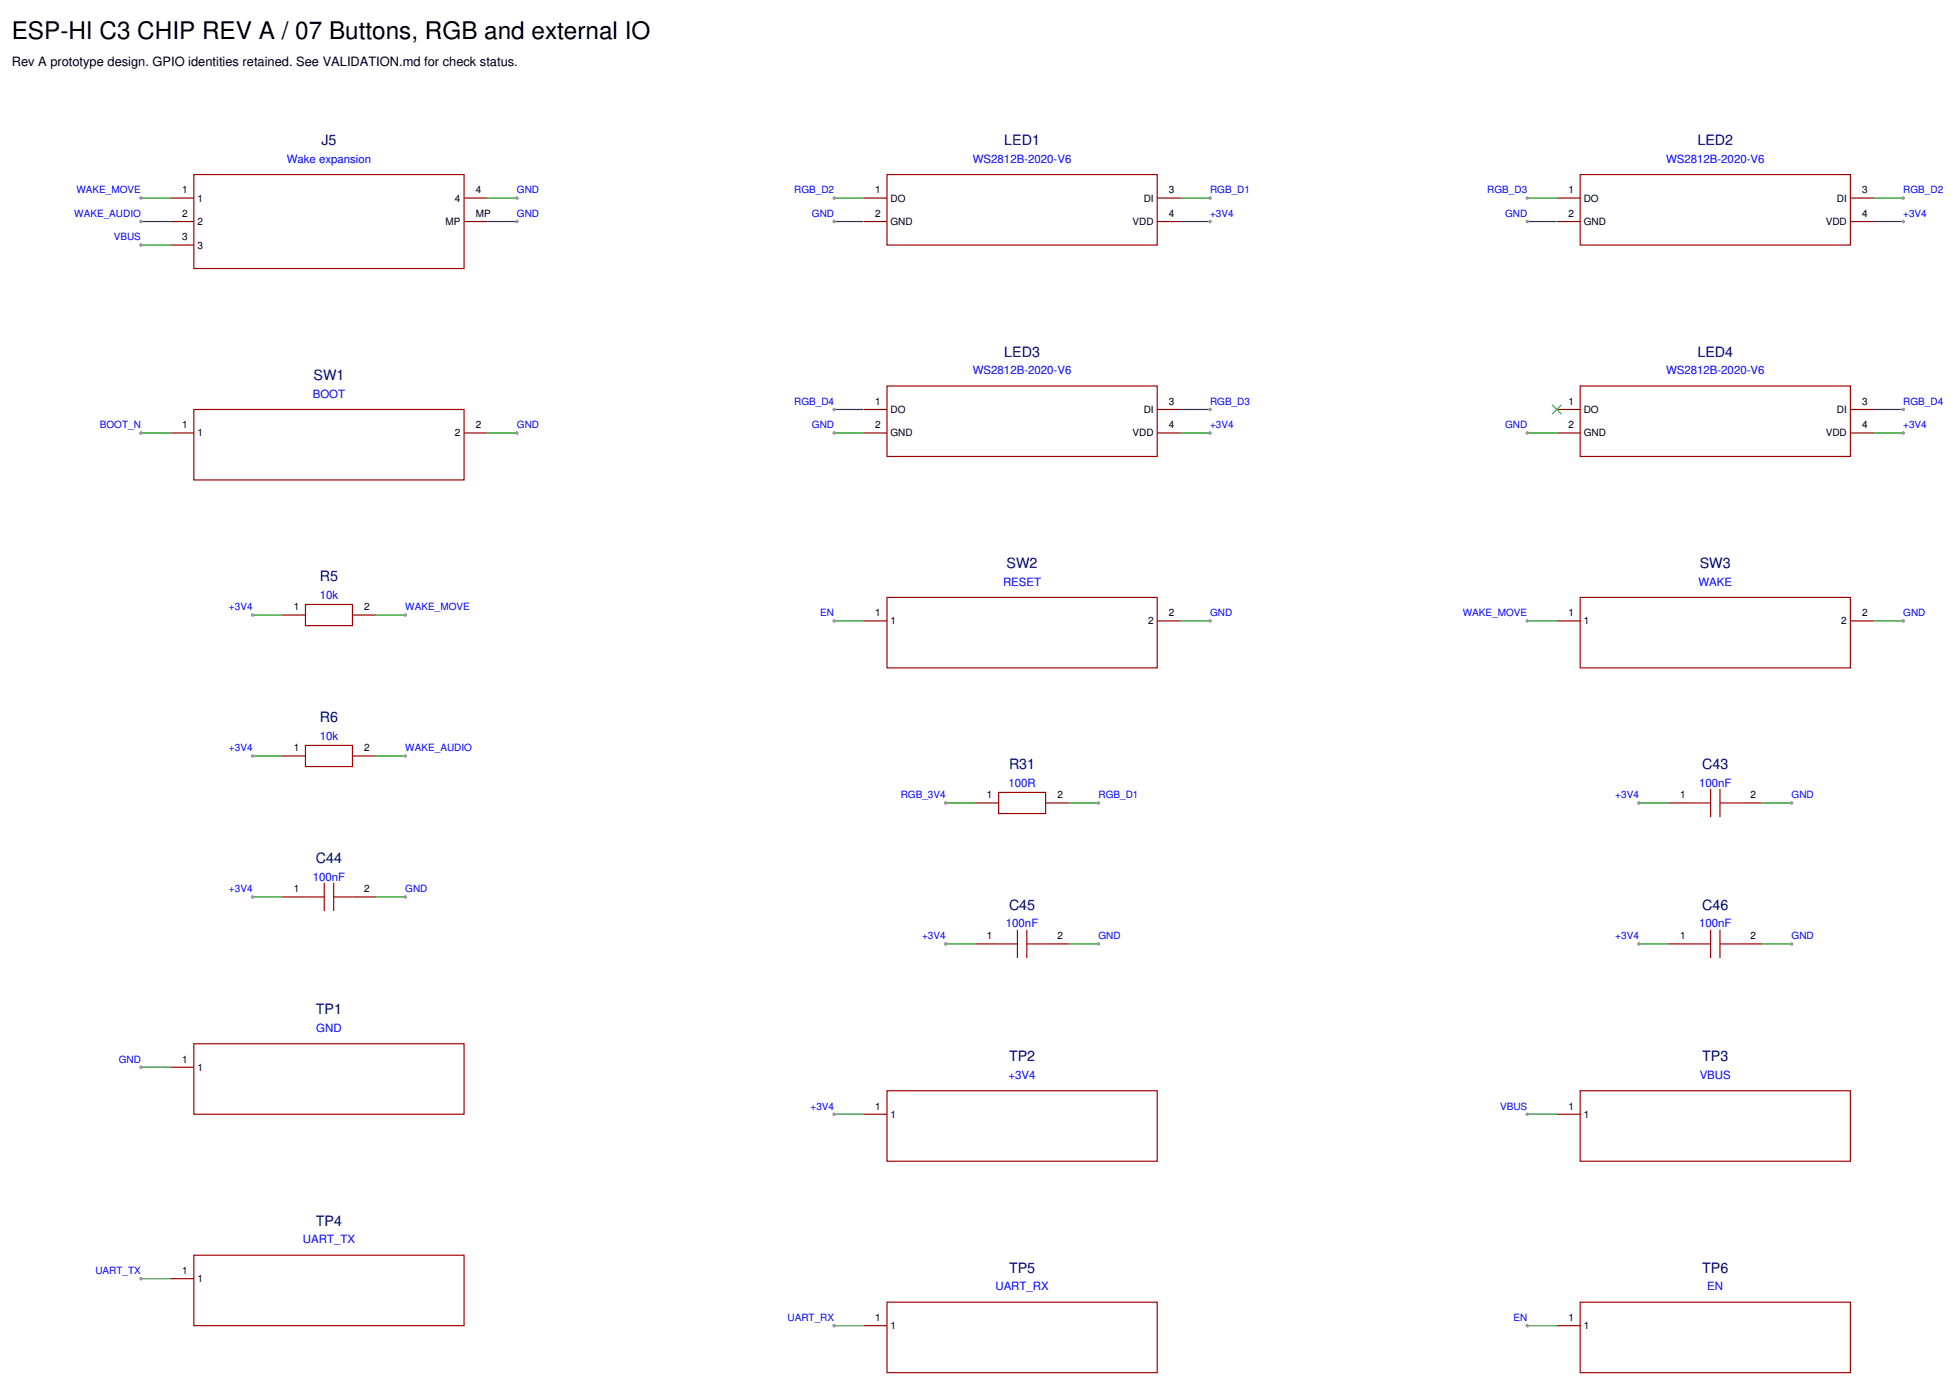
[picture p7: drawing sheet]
<svg xmlns="http://www.w3.org/2000/svg" width="587mm" height="416mm" viewBox="0 0 587 416" stroke-linecap="round" stroke-linejoin="round" font-family="sans-serif">
<path d="M58.2 52.4h81.1v28.2h-81.1zM266.3 52.4h81.2v21.2h-81.2zM474.5 52.4h81.1v21.2h-81.1zM266.3 115.9h81.2v21.2h-81.2zM474.5 115.9h81.1v21.2h-81.1z" fill="none" stroke="#a00000" stroke-width=".35"/>
<g fill="none" stroke="#800" stroke-width=".35">
<path d="M51.2 59.5h7M139.3 59.5h7.1M259.3 59.5h7M347.5 59.5h7M467.4 59.5h7.1M555.6 59.5h7.1M51.2 66.5h7M51.2 73.6h7M139.3 66.5h7.1M259.3 66.5h7M347.5 66.5h7M467.4 66.5h7.1"/>
<path d="M555.6 66.5h7.1M259.3 123h7M259.3 130h7M347.5 123h7M347.5 130h7M467.4 123h7.1"/>
</g>
<path d="M466 121.6l2.8 2.8zM468.8 121.6l-2.8 2.8z" fill="#fffcf8"/>
<path d="M466 121.6l2.8 2.8M468.8 121.6l-2.8 2.8" fill="none" stroke="#3c3" stroke-width=".35"/>
<g fill="none" stroke="#800" stroke-width=".35">
<path d="M51.2 130h7M139.3 130h7.1M467.4 130h7.1M555.6 130h7.1M555.6 123h7.1M84.7 184.7h7M105.8 184.7h7.1M259.3 186.5h7M347.5 186.5h7M467.4 186.5h7.1M555.6 186.5h7.1M84.7 227.1h7"/>
<path d="M105.8 227.1h7.1M292.8 241.2h7.1M314 241.2h7M500.9 241.2h7.1M522.1 241.2h7.1M84.7 269.4h7M105.8 269.4h7.1M292.8 283.5h7.1M314 283.5h7M500.9 283.5h7.1M522.1 283.5h7.1M51.2 320.5h7"/>
<path d="M259.3 334.6h7M467.4 334.6h7.1M51.2 384h7M259.3 398.1h7M467.4 398.1h7.1"/>
</g>
<g fill="none" stroke="#a00000" stroke-width=".35">
<path d="M58.2 123h81.1v21.1h-81.1zM266.3 179.4h81.2v21.2h-81.2zM474.5 179.4h81.1v21.2h-81.1zM91.7 181.5h14.1v6.4h-14.1zM91.7 223.9h14.1v6.3h-14.1zM299.9 238h14.1v6.3h-14.1zM513.6 236.9v8.5M516.5 236.9v8.5M508 241.2h5.6M516.5 241.2h5.6M91.7 269.4h5.7M97.4 265.2v8.4"/>
<path d="M100.2 265.2v8.4M100.2 269.4h5.6M305.5 279.3v8.4M308.3 279.3v8.4M513.6 279.3v8.4M516.5 279.3v8.4M299.9 283.5h5.6M308.3 283.5h5.7M508 283.5h5.6M516.5 283.5h5.6M58.2 313.5h81.1v21.1h-81.1zM266.3 327.6h81.2v21.2h-81.2z"/>
<path d="M474.5 327.6h81.1v21.2h-81.1zM58.2 377h81.1v21.1h-81.1zM266.3 391.1h81.2v21.2h-81.2zM474.5 391.1h81.1v21.2h-81.1z"/>
</g>
<path d="M42.3 59.5h8.9" fill="none" stroke="#080" stroke-width=".35"/>
<circle cx="42.3" cy="59.5" r=".35" fill="#999"/>
<circle cx="42.3" cy="59.5" r=".35" fill="none" stroke="#999" stroke-width=".35"/>
<path d="M42.3 66.5h8.9" fill="none" stroke="#080" stroke-width=".35"/>
<circle cx="42.3" cy="66.5" r=".35" fill="#999"/>
<circle cx="42.3" cy="66.5" r=".35" fill="none" stroke="#999" stroke-width=".35"/>
<path d="M42.3 73.6h8.9" fill="none" stroke="#080" stroke-width=".35"/>
<circle cx="42.3" cy="73.6" r=".35" fill="#999"/>
<circle cx="42.3" cy="73.6" r=".35" fill="none" stroke="#999" stroke-width=".35"/>
<path d="M146.4 59.5h8.8" fill="none" stroke="#080" stroke-width=".35"/>
<circle cx="155.2" cy="59.5" r=".35" fill="#999"/>
<circle cx="155.2" cy="59.5" r=".35" fill="none" stroke="#999" stroke-width=".35"/>
<path d="M146.4 66.5h8.8" fill="none" stroke="#080" stroke-width=".35"/>
<circle cx="155.2" cy="66.5" r=".35" fill="#999"/>
<circle cx="155.2" cy="66.5" r=".35" fill="none" stroke="#999" stroke-width=".35"/>
<path d="M250.5 59.5h8.8" fill="none" stroke="#080" stroke-width=".35"/>
<circle cx="250.5" cy="59.5" r=".35" fill="#999"/>
<circle cx="250.5" cy="59.5" r=".35" fill="none" stroke="#999" stroke-width=".35"/>
<path d="M250.5 66.5h8.8" fill="none" stroke="#080" stroke-width=".35"/>
<circle cx="250.5" cy="66.5" r=".35" fill="#999"/>
<circle cx="250.5" cy="66.5" r=".35" fill="none" stroke="#999" stroke-width=".35"/>
<path d="M354.5 59.5h8.9" fill="none" stroke="#080" stroke-width=".35"/>
<circle cx="363.4" cy="59.5" r=".35" fill="#999"/>
<circle cx="363.4" cy="59.5" r=".35" fill="none" stroke="#999" stroke-width=".35"/>
<path d="M354.5 66.5h8.9" fill="none" stroke="#080" stroke-width=".35"/>
<circle cx="363.4" cy="66.5" r=".35" fill="#999"/>
<circle cx="363.4" cy="66.5" r=".35" fill="none" stroke="#999" stroke-width=".35"/>
<path d="M458.6 59.5h8.8" fill="none" stroke="#080" stroke-width=".35"/>
<circle cx="458.6" cy="59.5" r=".35" fill="#999"/>
<circle cx="458.6" cy="59.5" r=".35" fill="none" stroke="#999" stroke-width=".35"/>
<path d="M458.6 66.5h8.8" fill="none" stroke="#080" stroke-width=".35"/>
<circle cx="458.6" cy="66.5" r=".35" fill="#999"/>
<circle cx="458.6" cy="66.5" r=".35" fill="none" stroke="#999" stroke-width=".35"/>
<path d="M562.7 59.5h8.8" fill="none" stroke="#080" stroke-width=".35"/>
<circle cx="571.5" cy="59.5" r=".35" fill="#999"/>
<circle cx="571.5" cy="59.5" r=".35" fill="none" stroke="#999" stroke-width=".35"/>
<path d="M562.7 66.5h8.8" fill="none" stroke="#080" stroke-width=".35"/>
<circle cx="571.5" cy="66.5" r=".35" fill="#999"/>
<circle cx="571.5" cy="66.5" r=".35" fill="none" stroke="#999" stroke-width=".35"/>
<path d="M250.5 123h8.8" fill="none" stroke="#080" stroke-width=".35"/>
<circle cx="250.5" cy="123" r=".35" fill="#999"/>
<circle cx="250.5" cy="123" r=".35" fill="none" stroke="#999" stroke-width=".35"/>
<path d="M250.5 130h8.8" fill="none" stroke="#080" stroke-width=".35"/>
<circle cx="250.5" cy="130" r=".35" fill="#999"/>
<circle cx="250.5" cy="130" r=".35" fill="none" stroke="#999" stroke-width=".35"/>
<path d="M354.5 123h8.9" fill="none" stroke="#080" stroke-width=".35"/>
<circle cx="363.4" cy="123" r=".35" fill="#999"/>
<circle cx="363.4" cy="123" r=".35" fill="none" stroke="#999" stroke-width=".35"/>
<path d="M354.5 130h8.9" fill="none" stroke="#080" stroke-width=".35"/>
<circle cx="363.4" cy="130" r=".35" fill="#999"/>
<circle cx="363.4" cy="130" r=".35" fill="none" stroke="#999" stroke-width=".35"/>
<path d="M458.6 130h8.8" fill="none" stroke="#080" stroke-width=".35"/>
<circle cx="458.6" cy="130" r=".35" fill="#999"/>
<circle cx="458.6" cy="130" r=".35" fill="none" stroke="#999" stroke-width=".35"/>
<path d="M562.7 123h8.8" fill="none" stroke="#080" stroke-width=".35"/>
<circle cx="571.5" cy="123" r=".35" fill="#999"/>
<circle cx="571.5" cy="123" r=".35" fill="none" stroke="#999" stroke-width=".35"/>
<path d="M562.7 130h8.8" fill="none" stroke="#080" stroke-width=".35"/>
<circle cx="571.5" cy="130" r=".35" fill="#999"/>
<circle cx="571.5" cy="130" r=".35" fill="none" stroke="#999" stroke-width=".35"/>
<path d="M42.3 130h8.9" fill="none" stroke="#080" stroke-width=".35"/>
<circle cx="42.3" cy="130" r=".35" fill="#999"/>
<circle cx="42.3" cy="130" r=".35" fill="none" stroke="#999" stroke-width=".35"/>
<path d="M146.4 130h8.8" fill="none" stroke="#080" stroke-width=".35"/>
<circle cx="155.2" cy="130" r=".35" fill="#999"/>
<circle cx="155.2" cy="130" r=".35" fill="none" stroke="#999" stroke-width=".35"/>
<path d="M250.5 186.5h8.8" fill="none" stroke="#080" stroke-width=".35"/>
<circle cx="250.5" cy="186.5" r=".35" fill="#999"/>
<circle cx="250.5" cy="186.5" r=".35" fill="none" stroke="#999" stroke-width=".35"/>
<path d="M354.5 186.5h8.9" fill="none" stroke="#080" stroke-width=".35"/>
<circle cx="363.4" cy="186.5" r=".35" fill="#999"/>
<circle cx="363.4" cy="186.5" r=".35" fill="none" stroke="#999" stroke-width=".35"/>
<path d="M458.6 186.5h8.8" fill="none" stroke="#080" stroke-width=".35"/>
<circle cx="458.6" cy="186.5" r=".35" fill="#999"/>
<circle cx="458.6" cy="186.5" r=".35" fill="none" stroke="#999" stroke-width=".35"/>
<path d="M562.7 186.5h8.8" fill="none" stroke="#080" stroke-width=".35"/>
<circle cx="571.5" cy="186.5" r=".35" fill="#999"/>
<circle cx="571.5" cy="186.5" r=".35" fill="none" stroke="#999" stroke-width=".35"/>
<path d="M75.8 184.7h8.9" fill="none" stroke="#080" stroke-width=".35"/>
<circle cx="75.8" cy="184.7" r=".35" fill="#999"/>
<circle cx="75.8" cy="184.7" r=".35" fill="none" stroke="#999" stroke-width=".35"/>
<path d="M112.9 184.7h8.8" fill="none" stroke="#080" stroke-width=".35"/>
<circle cx="121.7" cy="184.7" r=".35" fill="#999"/>
<circle cx="121.7" cy="184.7" r=".35" fill="none" stroke="#999" stroke-width=".35"/>
<path d="M75.8 227.1h8.9" fill="none" stroke="#080" stroke-width=".35"/>
<circle cx="75.8" cy="227.1" r=".35" fill="#999"/>
<circle cx="75.8" cy="227.1" r=".35" fill="none" stroke="#999" stroke-width=".35"/>
<path d="M112.9 227.1h8.8" fill="none" stroke="#080" stroke-width=".35"/>
<circle cx="121.7" cy="227.1" r=".35" fill="#999"/>
<circle cx="121.7" cy="227.1" r=".35" fill="none" stroke="#999" stroke-width=".35"/>
<path d="M284 241.2h8.8" fill="none" stroke="#080" stroke-width=".35"/>
<circle cx="284" cy="241.2" r=".35" fill="#999"/>
<circle cx="284" cy="241.2" r=".35" fill="none" stroke="#999" stroke-width=".35"/>
<path d="M321 241.2h8.8" fill="none" stroke="#080" stroke-width=".35"/>
<circle cx="329.8" cy="241.2" r=".35" fill="#999"/>
<circle cx="329.8" cy="241.2" r=".35" fill="none" stroke="#999" stroke-width=".35"/>
<path d="M492.1 241.2h8.8" fill="none" stroke="#080" stroke-width=".35"/>
<circle cx="492.1" cy="241.2" r=".35" fill="#999"/>
<circle cx="492.1" cy="241.2" r=".35" fill="none" stroke="#999" stroke-width=".35"/>
<path d="M529.2 241.2h8.8" fill="none" stroke="#080" stroke-width=".35"/>
<circle cx="538" cy="241.2" r=".35" fill="#999"/>
<circle cx="538" cy="241.2" r=".35" fill="none" stroke="#999" stroke-width=".35"/>
<path d="M75.8 269.4h8.9" fill="none" stroke="#080" stroke-width=".35"/>
<circle cx="75.8" cy="269.4" r=".35" fill="#999"/>
<circle cx="75.8" cy="269.4" r=".35" fill="none" stroke="#999" stroke-width=".35"/>
<path d="M112.9 269.4h8.8" fill="none" stroke="#080" stroke-width=".35"/>
<circle cx="121.7" cy="269.4" r=".35" fill="#999"/>
<circle cx="121.7" cy="269.4" r=".35" fill="none" stroke="#999" stroke-width=".35"/>
<path d="M284 283.5h8.8" fill="none" stroke="#080" stroke-width=".35"/>
<circle cx="284" cy="283.5" r=".35" fill="#999"/>
<circle cx="284" cy="283.5" r=".35" fill="none" stroke="#999" stroke-width=".35"/>
<path d="M321 283.5h8.8" fill="none" stroke="#080" stroke-width=".35"/>
<circle cx="329.8" cy="283.5" r=".35" fill="#999"/>
<circle cx="329.8" cy="283.5" r=".35" fill="none" stroke="#999" stroke-width=".35"/>
<path d="M492.1 283.5h8.8" fill="none" stroke="#080" stroke-width=".35"/>
<circle cx="492.1" cy="283.5" r=".35" fill="#999"/>
<circle cx="492.1" cy="283.5" r=".35" fill="none" stroke="#999" stroke-width=".35"/>
<path d="M529.2 283.5h8.8" fill="none" stroke="#080" stroke-width=".35"/>
<circle cx="538" cy="283.5" r=".35" fill="#999"/>
<circle cx="538" cy="283.5" r=".35" fill="none" stroke="#999" stroke-width=".35"/>
<path d="M42.3 320.5h8.9" fill="none" stroke="#080" stroke-width=".35"/>
<circle cx="42.3" cy="320.5" r=".35" fill="#999"/>
<circle cx="42.3" cy="320.5" r=".35" fill="none" stroke="#999" stroke-width=".35"/>
<path d="M250.5 334.6h8.8" fill="none" stroke="#080" stroke-width=".35"/>
<circle cx="250.5" cy="334.6" r=".35" fill="#999"/>
<circle cx="250.5" cy="334.6" r=".35" fill="none" stroke="#999" stroke-width=".35"/>
<path d="M458.6 334.6h8.8" fill="none" stroke="#080" stroke-width=".35"/>
<circle cx="458.6" cy="334.6" r=".35" fill="#999"/>
<circle cx="458.6" cy="334.6" r=".35" fill="none" stroke="#999" stroke-width=".35"/>
<path d="M42.3 384h8.9" fill="none" stroke="#080" stroke-width=".35"/>
<circle cx="42.3" cy="384" r=".35" fill="#999"/>
<circle cx="42.3" cy="384" r=".35" fill="none" stroke="#999" stroke-width=".35"/>
<path d="M250.5 398.1h8.8" fill="none" stroke="#080" stroke-width=".35"/>
<circle cx="250.5" cy="398.1" r=".35" fill="#999"/>
<circle cx="250.5" cy="398.1" r=".35" fill="none" stroke="#999" stroke-width=".35"/>
<path d="M458.6 398.1h8.8" fill="none" stroke="#080" stroke-width=".35"/>
<circle cx="458.6" cy="398.1" r=".35" fill="#999"/>
<circle cx="458.6" cy="398.1" r=".35" fill="none" stroke="#999" stroke-width=".35"/>
<text font-size="7.3" x="3.5" y="11.9">ESP-HI C3 CHIP REV A / 07 Buttons, RGB and external IO</text>
<g font-size="4.3" fill="#000080">
<text x="96.5" y="43.6">J5</text>
<text x="301.6" y="43.6">LED1</text>
<text x="509.7" y="43.6">LED2</text>
<text x="301.6" y="107.1">LED3</text>
<text x="509.7" y="107.1">LED4</text>
<text x="94.1" y="114.2">SW1</text>
<text x="302.3" y="170.6">SW2</text>
<text x="510.4" y="170.6">SW3</text>
<text x="96" y="174.5">R5</text>
<text x="96" y="216.8">R6</text>
<text x="303" y="230.9">R31</text>
<text x="511.1" y="230.9">C43</text>
<text x="94.8" y="259.2">C44</text>
<text x="303" y="273.3">C45</text>
<text x="511.1" y="273.3">C46</text>
<text x="94.8" y="304.7">TP1</text>
<text x="303" y="318.8">TP2</text>
<text x="511.1" y="318.8">TP3</text>
<text x="94.8" y="368.2">TP4</text>
<text x="303" y="382.3">TP5</text>
<text x="511.1" y="382.3">TP6</text>
</g>
<text font-size="3.9" x="3.5" y="20">Rev A prototype design. GPIO identities retained. See VALIDATION.md for check status.</text>
<g font-size="3.4" fill="#00f">
<text x="86.1" y="48.9">Wake expansion</text>
<text x="292.1" y="48.9">WS2812B-2020-V6</text>
<text x="500.3" y="48.9">WS2812B-2020-V6</text>
<text x="292.1" y="112.4">WS2812B-2020-V6</text>
<text x="500.3" y="112.4">WS2812B-2020-V6</text>
<text x="93.9" y="119.5">BOOT</text>
<text x="96" y="179.8">10k</text>
<text x="301.2" y="175.9">RESET</text>
<text x="510" y="175.9">WAKE</text>
<text x="96" y="222.1">10k</text>
<text x="302.8" y="236.2">100R</text>
<text x="510.2" y="236.2">100nF</text>
<text x="93.9" y="264.4">100nF</text>
<text x="302.1" y="278.6">100nF</text>
<text x="510.2" y="278.6">100nF</text>
<text x="95" y="310">GND</text>
<text x="302.9" y="324.1">+3V4</text>
<text x="510.4" y="324.1">VBUS</text>
<text x="91" y="373.5">UART_TX</text>
<text x="298.9" y="387.6">UART_RX</text>
<text x="512.7" y="387.6">EN</text>
</g>
<g font-size="3" fill="#00f">
<text x="23" y="58.1">WAKE_MOVE</text>
<text x="155.2" y="58.1">GND</text>
<text x="238.5" y="58.1">RGB_D2</text>
<text x="363.4" y="58.1">RGB_D1</text>
<text x="446.6" y="58.1">RGB_D3</text>
<text x="571.5" y="58.1">RGB_D2</text>
<text x="22.3" y="65.1">WAKE_AUDIO</text>
<text x="155.2" y="65.1">GND</text>
<text x="243.8" y="65.1">GND</text>
<text x="363.4" y="65.1">+3V4</text>
<text x="451.9" y="65.1">GND</text>
<text x="571.5" y="65.1">+3V4</text>
<text x="34.2" y="72.2">VBUS</text>
<text x="238.5" y="121.6">RGB_D4</text>
<text x="363.4" y="121.6">RGB_D3</text>
<text x="571.5" y="121.6">RGB_D4</text>
<text x="30" y="128.6">BOOT_N</text>
<text x="155.2" y="128.6">GND</text>
<text x="243.8" y="128.6">GND</text>
<text x="363.4" y="128.6">+3V4</text>
<text x="451.9" y="128.6">GND</text>
<text x="571.5" y="128.6">+3V4</text>
<text x="68.7" y="183.3">+3V4</text>
<text x="121.7" y="183.3">WAKE_MOVE</text>
<text x="246.3" y="185.1">EN</text>
<text x="363.4" y="185.1">GND</text>
<text x="439.2" y="185.1">WAKE_MOVE</text>
<text x="571.5" y="185.1">GND</text>
<text x="68.7" y="225.6">+3V4</text>
<text x="121.7" y="225.6">WAKE_AUDIO</text>
<text x="270.5" y="239.8">RGB_3V4</text>
<text x="329.8" y="239.8">RGB_D1</text>
<text x="485" y="239.8">+3V4</text>
<text x="538" y="239.8">GND</text>
<text x="68.7" y="268">+3V4</text>
<text x="121.7" y="268">GND</text>
<text x="276.9" y="282.1">+3V4</text>
<text x="329.8" y="282.1">GND</text>
<text x="485" y="282.1">+3V4</text>
<text x="538" y="282.1">GND</text>
<text x="35.7" y="319.1">GND</text>
<text x="243.4" y="333.2">+3V4</text>
<text x="450.4" y="333.2">VBUS</text>
<text x="28.6" y="382.6">UART_TX</text>
<text x="236.5" y="396.7">UART_RX</text>
<text x="454.4" y="396.7">EN</text>
</g>
<g font-size="3">
<text x="54.7" y="58.1">1</text>
<text x="142.9" y="58.1">4</text>
<text x="262.8" y="58.1">1</text>
<text x="351" y="58.1">3</text>
<text x="471" y="58.1">1</text>
<text x="559.2" y="58.1">3</text>
<text x="54.7" y="65.1">2</text>
<text x="59.3" y="60.5">1</text>
<text x="136.6" y="60.5">4</text>
<text x="142.9" y="65.1">MP</text>
<text x="262.8" y="65.1">2</text>
<text x="267.4" y="60.5">DO</text>
<text x="343.4" y="60.5">DI</text>
<text x="351" y="65.1">4</text>
<text x="471" y="65.1">2</text>
<text x="475.5" y="60.5">DO</text>
<text x="551.6" y="60.5">DI</text>
<text x="559.2" y="65.1">4</text>
<text x="59.3" y="67.6">2</text>
<text x="133.8" y="67.6">MP</text>
<text x="267.4" y="67.6">GND</text>
<text x="340.1" y="67.6">VDD</text>
<text x="475.5" y="67.6">GND</text>
<text x="548.2" y="67.6">VDD</text>
<text x="54.7" y="72.2">3</text>
<text x="59.3" y="74.7">3</text>
<text x="262.8" y="121.6">1</text>
<text x="267.4" y="124">DO</text>
<text x="343.4" y="124">DI</text>
<text x="351" y="121.6">3</text>
<text x="471" y="121.6">1</text>
<text x="475.5" y="124">DO</text>
<text x="551.6" y="124">DI</text>
<text x="559.2" y="121.6">3</text>
<text x="54.7" y="128.6">1</text>
<text x="59.3" y="131.1">1</text>
<text x="136.6" y="131.1">2</text>
<text x="142.9" y="128.6">2</text>
<text x="262.8" y="128.6">2</text>
<text x="267.4" y="131.1">GND</text>
<text x="340.1" y="131.1">VDD</text>
<text x="351" y="128.6">4</text>
<text x="471" y="128.6">2</text>
<text x="475.5" y="131.1">GND</text>
<text x="548.2" y="131.1">VDD</text>
<text x="559.2" y="128.6">4</text>
<text x="88.2" y="183.3">1</text>
<text x="109.4" y="183.3">2</text>
<text x="262.8" y="185.1">1</text>
<text x="351" y="185.1">2</text>
<text x="471" y="185.1">1</text>
<text x="559.2" y="185.1">2</text>
<text x="267.4" y="187.5">1</text>
<text x="344.8" y="187.5">2</text>
<text x="475.5" y="187.5">1</text>
<text x="552.9" y="187.5">2</text>
<text x="88.2" y="225.6">1</text>
<text x="109.4" y="225.6">2</text>
<text x="296.3" y="239.8">1</text>
<text x="317.5" y="239.8">2</text>
<text x="504.5" y="239.8">1</text>
<text x="525.6" y="239.8">2</text>
<text x="88.2" y="268">1</text>
<text x="109.4" y="268">2</text>
<text x="296.3" y="282.1">1</text>
<text x="317.5" y="282.1">2</text>
<text x="504.5" y="282.1">1</text>
<text x="525.6" y="282.1">2</text>
<text x="54.7" y="319.1">1</text>
<text x="59.3" y="321.6">1</text>
<text x="262.8" y="333.2">1</text>
<text x="267.4" y="335.7">1</text>
<text x="471" y="333.2">1</text>
<text x="475.5" y="335.7">1</text>
<text x="54.7" y="382.6">1</text>
<text x="59.3" y="385.1">1</text>
<text x="262.8" y="396.7">1</text>
<text x="267.4" y="399.2">1</text>
<text x="471" y="396.7">1</text>
<text x="475.5" y="399.2">1</text>
</g>
</svg>
